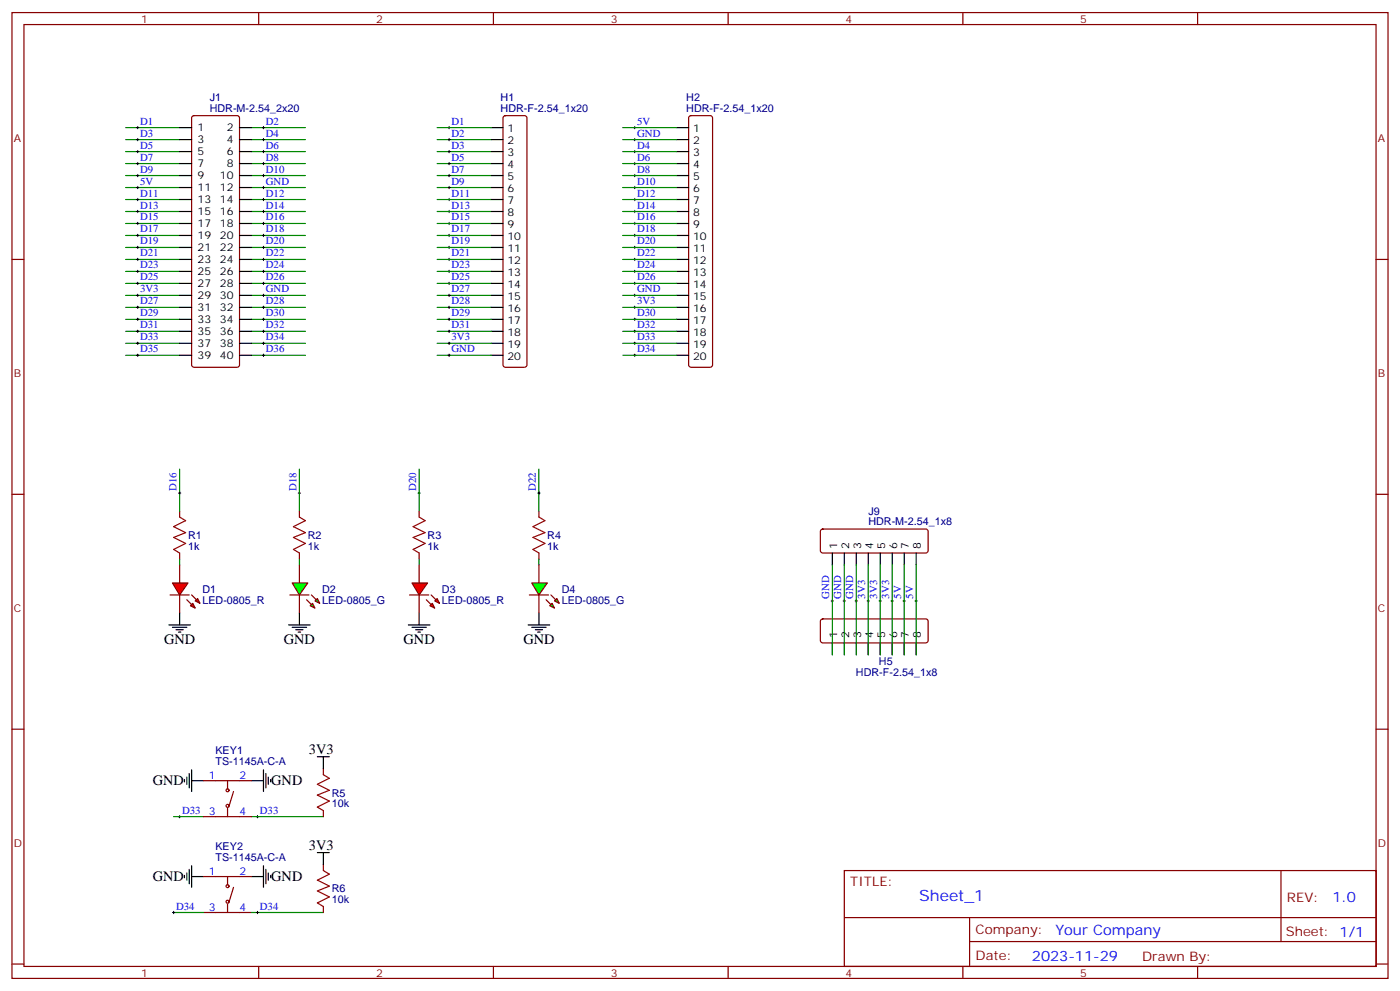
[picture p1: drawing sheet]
<svg xmlns="http://www.w3.org/2000/svg" width="412mm" height="292mm" viewBox="0 0 412 292" stroke-linecap="round" stroke-linejoin="round" font-family="sans-serif">
<g fill="none" stroke="#870000" stroke-width=".35">
<path d="M3.5 3.7h405.4v284.3h-405.4zM7.1 7.2h398.2v277.3h-398.2zM76.2 3.7v3.5M145.3 3.7v3.5M214.5 3.7v3.5M283.6 3.7v3.5M352.8 3.7v3.5M56.7 34.2l.4-.2h12.7l.5 .2 .3 .5v72.7l-.3 .5-.5 .2h-12.7l-.4-.2-.3-.5v-72.7zM148.4 34.2l.5-.2h5.6l.5 .2 .2 .5v72.7l-.2 .5-.5 .2h-5.6l-.5-.2-.2-.5v-72.7zM203.1 34.2l.5-.2h5.6l.5 .2 .2 .5v72.7l-.2 .5-.5 .2h-5.6l-.5-.2-.3-.5v-72.7zM3.5 76.4h3.6M405.3 76.4h3.6"/>
<path d="M3.5 145.5h3.6M405.3 145.5h3.6M88.2 166.3v5.3M88.2 175.2v5.2M3.5 214.7h3.6M405.3 214.7h3.6M60 258.1h14.1M67 258.1v2.4M248.7 256.3h156.6v28.2h-156.6zM377.3 256.3v20.9M60 268.6h14.1M67 266.2v2.4"/>
<path d="M68.8 261.2l-1.4 4.6M248.7 270.1h156.5M285.6 277.2h119.6M285.6 270.1v14.2M3.5 283.8h3.6M76.2 284.5v3.5M145.3 284.5v3.5M214.5 284.5v3.5M283.6 284.5v3.5M352.8 284.5v3.5M405.3 283.8h3.6"/>
<circle cx="67" cy="265.5" r=".44"/>
<circle cx="67" cy="260.9" r=".44"/>
</g>
<g fill="none" stroke="#008700" stroke-width=".35">
<path d="M37 37.6h15.9M74.1 37.6h15.9M128.8 37.6h15.8M183.4 37.6h15.9M37 48.2h15.9M37 51.7h15.9M37 55.2h15.9M37 58.7h15.9M37 41.1h15.9M37 44.6h15.9M74.1 48.2h15.9M74.1 51.7h15.9"/>
<path d="M74.1 55.2h15.9M74.1 58.7h15.9M74.1 41.1h15.9M74.1 44.6h15.9M128.8 48.2h15.8M128.8 51.7h15.8M128.8 55.2h15.8M128.8 58.7h15.8M128.8 41.1h15.8M128.8 44.6h15.8M183.4 48.2h15.9M183.4 51.7h15.9"/>
<path d="M183.4 55.2h15.9M183.4 58.7h15.9M183.4 41.1h15.9M183.4 44.6h15.9M37 72.8h15.9M37 76.4h15.9M37 62.3h15.9M37 65.8h15.9M37 69.3h15.9M37 79.9h15.9M74.1 72.8h15.9M74.1 76.4h15.9"/>
<path d="M74.1 62.3h15.9M74.1 65.8h15.9M74.1 69.3h15.9M74.1 79.9h15.9M128.8 72.8h15.8M128.8 76.4h15.8M128.8 62.3h15.8M128.8 65.8h15.8M128.8 69.3h15.8M128.8 79.9h15.8M183.4 72.8h15.9M183.4 76.4h15.9"/>
<path d="M183.4 62.3h15.9M183.4 65.8h15.9M183.4 69.3h15.9M183.4 79.9h15.9M37 83.4h15.9M37 87h15.9M37 90.5h15.9M37 94h15.9M37 97.5h15.9M74.1 83.4h15.9M74.1 87h15.9M74.1 90.5h15.9"/>
<path d="M74.1 94h15.9M74.1 97.5h15.9M128.8 83.4h15.8M128.8 87h15.8M128.8 90.5h15.8M128.8 94h15.8M128.8 97.5h15.8M183.4 83.4h15.9M183.4 87h15.9M183.4 90.5h15.9M183.4 94h15.9M183.4 97.5h15.9"/>
<path d="M37 101.1h15.9M37 104.6h15.9M74.1 101.1h15.9M74.1 104.6h15.9M128.8 101.1h15.8M128.8 104.6h15.8M183.4 101.1h15.9M183.4 104.6h15.9M51.2 268.6h8.8M74.1 268.6h21.1"/>
</g>
<g fill="none" stroke="#000" stroke-width=".29">
<path d="M40.2 37.6h.7M40.6 37.2v.7M77.3 37.6h.7M77.6 37.2v.7M131.9 37.6h.7M132.3 37.2v.7M186.6 37.6h.7M187 37.2v.7M40.2 48.2h.7M40.2 51.7h.7M40.2 55.2h.7M40.2 58.7h.7"/>
<path d="M40.2 41.1h.7M40.2 44.6h.7M40.6 40.7v.8M40.6 44.3v.7M40.6 47.8v.7M40.6 51.3v.7M40.6 54.9v.7M40.6 58.4v.7M77.3 48.2h.7M77.3 51.7h.7M77.3 55.2h.7M77.3 58.7h.7"/>
<path d="M77.3 41.1h.7M77.3 44.6h.7M77.6 40.7v.8M77.6 44.3v.7M77.6 47.8v.7M77.6 51.3v.7M77.6 54.9v.7M77.6 58.4v.7M131.9 48.2h.7M131.9 51.7h.7M131.9 55.2h.7M131.9 58.7h.7"/>
<path d="M131.9 41.1h.7M131.9 44.6h.7M132.3 40.7v.8M132.3 44.3v.7M132.3 47.8v.7M132.3 51.3v.7M132.3 54.9v.7M132.3 58.4v.7M186.6 48.2h.7M186.6 51.7h.7M186.6 55.2h.7M186.6 58.7h.7"/>
<path d="M186.6 41.1h.7M186.6 44.6h.7M187 40.7v.8M187 44.3v.7M187 47.8v.7M187 51.3v.7M187 54.9v.7M187 58.4v.7M40.2 72.8h.7M40.2 76.4h.7M40.2 79.9h.7M40.2 62.3h.7"/>
<path d="M40.2 65.8h.7M40.2 69.3h.7M40.6 61.9v.7M40.6 65.4v.7M40.6 69v.7M40.6 72.5v.7M40.6 76v.7M40.6 79.6v.7M77.3 72.8h.7M77.3 76.4h.7M77.3 79.9h.7M77.3 62.3h.7"/>
<path d="M77.3 65.8h.7M77.3 69.3h.7M77.6 61.9v.7M77.6 65.4v.7M77.6 69v.7M77.6 72.5v.7M77.6 76v.7M77.6 79.6v.7M131.9 72.8h.7M131.9 76.4h.7M131.9 79.9h.7M131.9 62.3h.7"/>
<path d="M131.9 65.8h.7M131.9 69.3h.7M132.3 61.9v.7M132.3 65.4v.7M132.3 69v.7M132.3 72.5v.7M132.3 76v.7M132.3 79.6v.7M186.6 72.8h.7M186.6 76.4h.7M186.6 79.9h.7M186.6 62.3h.7"/>
<path d="M186.6 65.8h.7M186.6 69.3h.7M187 61.9v.7M187 65.4v.7M187 69v.7M187 72.5v.7M187 76v.7M187 79.6v.7M40.2 83.4h.7M40.2 87h.7M40.2 90.5h.7M40.2 94h.7"/>
<path d="M40.2 97.5h.7M40.6 83.1v.7M40.6 86.6v.7M40.6 90.1v.7M40.6 93.7v.7M40.6 97.2v.7M77.3 83.4h.7M77.3 87h.7M77.3 90.5h.7M77.3 94h.7M77.3 97.5h.7M77.6 83.1v.7"/>
<path d="M77.6 86.6v.7M77.6 90.1v.7M77.6 93.7v.7M77.6 97.2v.7M131.9 83.4h.7M131.9 87h.7M131.9 90.5h.7M131.9 94h.7M131.9 97.5h.7M132.3 83.1v.7M132.3 86.6v.7M132.3 90.1v.7"/>
<path d="M132.3 93.7v.7M132.3 97.2v.7M186.6 83.4h.7M186.6 87h.7M186.6 90.5h.7M186.6 94h.7M186.6 97.5h.7M187 83.1v.7M187 86.6v.7M187 90.1v.7M187 93.7v.7M187 97.2v.7"/>
<path d="M40.2 101.1h.7M40.2 104.6h.7M40.6 100.7v.7M40.6 104.2v.8M77.3 101.1h.7M77.3 104.6h.7M77.6 100.7v.7M77.6 104.2v.8M131.9 101.1h.7M131.9 104.6h.7M132.3 100.7v.7M132.3 104.2v.8"/>
<path d="M186.6 101.1h.7M186.6 104.6h.7M187 100.7v.7M187 104.2v.8M50.8 268.6h.7M51.2 268.3v.7M75.5 268.6h.7M75.8 268.3v.7"/>
</g>
<g fill="none" stroke="#000" stroke-width=".35">
<path d="M52.9 37.6h3.5M70.6 37.6h3.5M144.6 37.6h3.6M199.3 37.6h3.5M52.9 41.1h3.5M52.9 44.6h3.5M52.9 48.2h3.5M52.9 51.7h3.5M52.9 55.2h3.5M52.9 58.7h3.5M70.6 41.1h3.5M70.6 44.6h3.5"/>
<path d="M70.6 48.2h3.5M70.6 51.7h3.5M70.6 55.2h3.5M70.6 58.7h3.5M144.6 41.1h3.6M144.6 44.6h3.6M144.6 48.2h3.6M144.6 51.7h3.6M144.6 55.2h3.6M144.6 58.7h3.6M199.3 41.1h3.5M199.3 44.6h3.5"/>
<path d="M199.3 48.2h3.5M199.3 51.7h3.5M199.3 55.2h3.5M199.3 58.7h3.5M52.9 62.3h3.5M52.9 65.8h3.5M52.9 69.3h3.5M52.9 72.8h3.5M52.9 76.4h3.5M52.9 79.9h3.5M70.6 62.3h3.5M70.6 65.8h3.5"/>
<path d="M70.6 69.3h3.5M70.6 72.8h3.5M70.6 76.4h3.5M70.6 79.9h3.5M144.6 62.3h3.6M144.6 65.8h3.6M144.6 69.3h3.6M144.6 72.8h3.6M144.6 76.4h3.6M144.6 79.9h3.6M199.3 62.3h3.5M199.3 65.8h3.5"/>
<path d="M199.3 69.3h3.5M199.3 72.8h3.5M199.3 76.4h3.5M199.3 79.9h3.5M52.9 83.4h3.5M52.9 87h3.5M52.9 90.5h3.5M52.9 94h3.5M52.9 97.5h3.5M70.6 83.4h3.5M70.6 87h3.5M70.6 90.5h3.5"/>
<path d="M70.6 94h3.5M70.6 97.5h3.5M144.6 83.4h3.6M144.6 87h3.6M144.6 90.5h3.6M144.6 94h3.6M144.6 97.5h3.6M199.3 83.4h3.5M199.3 87h3.5M199.3 90.5h3.5M199.3 94h3.5M199.3 97.5h3.5"/>
<path d="M52.9 101.1h3.5M52.9 104.6h3.5M70.6 101.1h3.5M70.6 104.6h3.5M144.6 101.1h3.6M144.6 104.6h3.6M199.3 101.1h3.5M199.3 104.6h3.5M54.3 229.5v.7M55 228.8v2.1M55.7 227.7v4.3M56.4 226.7v6.3"/>
<path d="M56.4 229.8h3.6M74.1 229.8h3.5M77.6 226.7v6.3M78.3 227.7v4.3M79 228.8v2.1M79.7 229.5v.7M54.3 257.7v.7M55 257v2.1M55.7 255.9v4.3M56.4 258.1h3.6M56.4 254.9v6.3M74.1 258.1h3.5"/>
<path d="M77.6 254.9v6.3M78.3 255.9v4.3M79 257v2.1M79.7 257.7v.7"/>
</g>
<g fill="#0f0" stroke="#870000" stroke-width=".35">
<path d="M91.4 178.3l.7-.7 .7 1.4z"/>
<path d="M93.5 176.2l.7 1.4-1.4-.7z"/>
</g>
<g fill="#870000" stroke="#870000" stroke-width=".35">
<path d="M90.3 176.6l1.4 1.4z"/>
<path d="M91.7 175.2l1.4 1.4z"/>
</g>
<path d="M85.4 175.2h5.6z" fill="#f00" stroke="#870000" stroke-width=".35"/>
<path d="M86.1 171.6h4.6l-2.5 3.6z" fill="#0f0" stroke="#870000" stroke-width=".35"/>
<path d="M87.8 145.2h.7M88.2 144.8v.7M52.6 240.4h.7M52.9 240.1v.7M75.5 240.4h.7M75.8 240.1v.7" fill="none" stroke="#000" stroke-width=".29"/>
<path d="M52.9 138.1v12.4M88.2 138.1v12.4M88.2 164.6v1.7M51.2 240.4h8.8M74.1 240.4h21.1" fill="none" stroke="#008700" stroke-width=".35"/>
<path d="M85 184h6.4M86.1 184.7h4.2M87.1 185.4h2.2M87.8 186.1h.7M88.2 180.4v3.6" fill="none" stroke="#000" stroke-width=".35"/>
<path d="M52.9 152.2l1.8 1.1-3.5 1.7 3.5 1.8-3.5 1.4 3.5 1.8-3.5 1.7 1.7 1.1M88.2 152.2l1.8 1.1-3.6 1.7 3.6 1.8-3.6 1.4 3.6 1.8-3.6 1.7 1.8 1.1" fill="none" stroke="#a10000" stroke-width=".35"/>
<g fill="none" stroke="#870000" stroke-width=".35">
<path d="M52.9 150.5v1.7M88.2 150.5v1.7M52.9 162.8v1.8M88.2 162.8v1.8M60 229.8h14.1M67 229.8v2.5M67 237.9v2.5M68.8 233l-1.4 4.6M60 240.4h14.1"/>
<circle cx="67" cy="237.2" r=".44"/>
<circle cx="67" cy="232.7" r=".44"/>
</g>
<g fill="#f00" stroke="#870000" stroke-width=".35">
<path d="M50.8 171.6h4.6l-2.5 3.6z"/>
<path d="M50.1 175.2h5.6z"/>
</g>
<g fill="#870000" stroke="#870000" stroke-width=".35">
<path d="M56.4 175.2l1.5 1.4z"/>
<path d="M55 176.6l1.4 1.4z"/>
</g>
<g fill="#f00" stroke="#870000" stroke-width=".35">
<path d="M58.2 176.2l.7 1.4-1.4-.7z"/>
<path d="M56.1 178.3l.7-.7 .7 1.4z"/>
</g>
<path d="M52.9 166.3v5.3M52.9 175.2v5.2" fill="none" stroke="#870000" stroke-width=".35"/>
<path d="M49.7 184h6.4M50.8 184.7h4.2M51.9 185.4h2.1M52.6 186.1h.7M52.9 180.4v3.6M120.3 184h6.3M121.4 184.7h4.2M122.4 185.4h2.1M123.1 186.1h.7M123.5 180.4v3.6" fill="none" stroke="#000" stroke-width=".35"/>
<path d="M52.9 164.6v1.7M123.5 164.6v1.7" fill="none" stroke="#008700" stroke-width=".35"/>
<path d="M52.6 145.2h.7M52.9 144.8v.7M123.1 145.2h.7M123.5 144.8v.7" fill="none" stroke="#000" stroke-width=".29"/>
<g fill="#f00" stroke="#870000" stroke-width=".35">
<path d="M121.4 171.6h4.5l-2.4 3.6z"/>
<path d="M120.6 175.2h5.7z"/>
</g>
<g fill="#870000" stroke="#870000" stroke-width=".35">
<path d="M127 175.2l1.4 1.4z"/>
<path d="M125.6 176.6l1.4 1.4z"/>
</g>
<g fill="#f00" stroke="#870000" stroke-width=".35">
<path d="M128.1 176.9l.7-.7 .7 1.4z"/>
<path d="M126.6 178.3l.8-.7 .7 1.4z"/>
</g>
<path d="M123.5 150.5v1.7M158.7 150.5v1.7M123.5 162.8v1.8M123.5 166.3v5.3M123.5 175.2v5.2M158.7 162.8v1.8M158.7 166.3v5.3M158.7 175.2v5.2" fill="none" stroke="#870000" stroke-width=".35"/>
<path d="M123.5 138.1v12.4M158.7 138.1v12.4M158.7 164.6v1.7" fill="none" stroke="#008700" stroke-width=".35"/>
<path d="M123.5 152.2l1.7 1.1-3.5 1.7 3.5 1.8-3.5 1.4 3.5 1.8-3.5 1.7 1.8 1.1M158.7 152.2l1.8 1.1-3.5 1.7 3.5 1.8-3.5 1.4 3.5 1.8-3.5 1.7 1.7 1.1" fill="none" stroke="#a10000" stroke-width=".35"/>
<path d="M155.6 184h6.3M156.6 184.7h4.3M157.7 185.4h2.1M158.4 186.1h.7M158.7 180.4v3.6" fill="none" stroke="#000" stroke-width=".35"/>
<path d="M158.4 145.2h.7M158.7 144.8v.7" fill="none" stroke="#000" stroke-width=".29"/>
<g fill="#0f0" stroke="#870000" stroke-width=".35">
<path d="M161.9 178.3l.7-.7 .7 1.4z"/>
<path d="M164 176.2l.7 1.4-1.4-.7z"/>
</g>
<g fill="#870000" stroke="#870000" stroke-width=".35">
<path d="M160.9 176.6l1.4 1.4z"/>
<path d="M162.3 175.2l1.4 1.4z"/>
</g>
<path d="M155.9 175.2h5.7z" fill="#f00" stroke="#870000" stroke-width=".35"/>
<path d="M156.6 171.6h4.6l-2.5 3.6z" fill="#0f0" stroke="#870000" stroke-width=".35"/>
<path d="M241.9 156l.5-.2h30.3l.5 .2 .2 .5v5.6l-.2 .5-.5 .2h-30.3l-.5-.2-.2-.5v-5.6zM241.9 182.4l.5-.2h30.3l.5 .2 .2 .5v5.7l-.2 .5-.5 .2h-30.3l-.5-.3-.2-.4v-5.7zM95.2 226.3v1.8M95.2 238.7v1.7M95.2 254.5v1.8M95.2 266.9v1.7" fill="none" stroke="#870000" stroke-width=".35"/>
<g fill="none" stroke="#000" stroke-width=".35">
<path d="M245.2 162.8v3.5M248.7 162.8v3.5M252.2 162.8v3.5M255.8 162.8v3.5M259.3 162.8v3.5M262.8 162.8v3.5M266.3 162.8v3.5M269.9 162.8v3.5M245.2 189.3v3.5M248.7 189.3v3.5M252.2 189.3v3.5M255.8 189.3v3.5"/>
<path d="M259.3 189.3v3.5M262.8 189.3v3.5M266.3 189.3v3.5M269.9 189.3v3.5M93.5 222.8h3.5M95.2 222.8v3.5M93.5 251h3.5M95.2 251v3.5"/>
</g>
<g fill="none" stroke="#000" stroke-width=".29">
<path d="M244.8 176.9h.7M245.2 176.6v.7M248.4 176.9h.7M248.7 176.6v.7M251.9 176.9h.7M252.2 176.6v.7M255.4 176.9h.7M255.8 176.6v.7M258.9 176.9h.7M259.3 176.6v.7M262.5 176.9h.7M262.8 176.6v.7"/>
<path d="M266 176.9h.7M266.3 176.6v.7M269.5 176.9h.7M269.9 176.6v.7"/>
</g>
<path d="M245.2 166.3v26.5M248.7 166.3v26.5M252.2 166.3v26.5M255.8 166.3v26.5M259.3 166.3v26.5M262.8 166.3v26.5M266.3 166.3v26.5M269.9 166.3v26.5" fill="none" stroke="#008700" stroke-width=".35"/>
<path d="M95.2 228.1l1.8 1-3.5 1.8 3.5 1.8-3.5 1.4 3.5 1.7-3.5 1.8 1.7 1.1M95.2 256.3l1.8 1.1-3.5 1.7 3.5 1.8-3.5 1.4 3.5 1.8-3.5 1.7 1.7 1.1" fill="none" stroke="#a10000" stroke-width=".35"/>
<text font-size="4.6" fill="#00f" x="270.8" y="265.3">Sheet_1</text>
<g font-size="4.2">
<text x="48.3" y="189.6">GND</text>
<text x="83.6" y="189.6">GND</text>
<text x="118.9" y="189.6">GND</text>
<text x="154.2" y="189.6">GND</text>
<text x="91" y="222.1">3V3</text>
<text x="45" y="231.2">GND</text>
<text x="79.9" y="231.2">GND</text>
<text x="91" y="250.3">3V3</text>
<text x="45" y="259.5">GND</text>
<text x="79.9" y="259.5">GND</text>
</g>
<g font-size="4.2" fill="#00f">
<text x="392.5" y="265.6">1.0</text>
<text x="310.9" y="275.1">Your Company</text>
<text x="304" y="282.9">2023-11-29</text>
</g>
<g font-size="3.9" fill="#800">
<text x="250.5" y="260.9">TITLE:</text>
<text x="379.1" y="265.6">REV:</text>
<text x="287.4" y="275.1">Company:</text>
<text x="378.7" y="275.7">Sheet: 1/1</text>
<text x="287.4" y="282.8">Date:</text>
<text x="336.4" y="282.8">Drawn By:</text>
</g>
<g font-size="3.2" fill="#800">
<text x="41.6" y="6.7">1</text>
<text x="110.8" y="6.7">2</text>
<text x="179.9" y="6.7">3</text>
<text x="249.1" y="6.7">4</text>
<text x="318.2" y="6.7">5</text>
<text x="4.1" y="41.8">A</text>
<text x="405.9" y="41.8">A</text>
<text x="4.1" y="110.9">B</text>
<text x="405.9" y="110.9">B</text>
<text x="4.1" y="180.1">C</text>
<text x="405.9" y="180.1">C</text>
<text x="4.1" y="249.2">D</text>
<text x="405.9" y="249.2">D</text>
<text x="41.6" y="287.5">1</text>
<text x="110.8" y="287.5">2</text>
<text x="179.9" y="287.5">3</text>
<text x="249.1" y="287.5">4</text>
<text x="318.2" y="287.5">5</text>
</g>
<g font-size="3.2" fill="#000080">
<text x="61.8" y="29.8">J1</text>
<text x="147.5" y="29.8">H1</text>
<text x="202.2" y="29.8">H2</text>
<text x="61.8" y="33">HDR-M-2.54_2x20</text>
<text x="147.5" y="33">HDR-F-2.54_1x20</text>
<text x="202.2" y="33">HDR-F-2.54_1x20</text>
<text x="255.8" y="154.7">HDR-M-2.54_1x8</text>
<text x="255.8" y="151.5">J9</text>
<text x="55.4" y="161.9">1k</text>
<text x="55.4" y="158.6">R1</text>
<text x="90.7" y="161.9">1k</text>
<text x="90.7" y="158.6">R2</text>
<text x="125.9" y="161.9">1k</text>
<text x="125.9" y="158.6">R3</text>
<text x="161.2" y="161.9">1k</text>
<text x="161.2" y="158.6">R4</text>
<text x="59.6" y="177.8">LED-0805_R</text>
<text x="59.6" y="174.5">D1</text>
<text x="94.9" y="177.8">LED-0805_G</text>
<text x="94.9" y="174.5">D2</text>
<text x="130.2" y="177.8">LED-0805_R</text>
<text x="130.2" y="174.5">D3</text>
<text x="165.5" y="177.8">LED-0805_G</text>
<text x="165.5" y="174.5">D4</text>
<text x="258.9" y="195.7">H5</text>
<text x="252.1" y="199.1">HDR-F-2.54_1x8</text>
<text x="63.5" y="221.9">KEY1</text>
<text x="63.5" y="225.1">TS-1145A-C-A</text>
<text x="97.7" y="237.7">10k</text>
<text x="97.7" y="234.5">R5</text>
<text x="63.5" y="250.1">KEY2</text>
<text x="63.5" y="253.4">TS-1145A-C-A</text>
<text x="97.7" y="262.7">R6</text>
<text x="97.7" y="265.9">10k</text>
</g>
<g font-size="3.2" fill="#00f">
<text x="41.3" y="36.7">D1</text>
<text x="41.3" y="40.2">D3</text>
<text x="78.3" y="36.7">D2</text>
<text x="78.3" y="40.2">D4</text>
<text x="133" y="36.7">D1</text>
<text x="133" y="40.2">D2</text>
<text x="187.7" y="36.7">5V</text>
<text x="187.7" y="40.2">GND</text>
<text x="41.3" y="47.3">D7</text>
<text x="41.3" y="43.7">D5</text>
<text x="78.3" y="43.7">D6</text>
<text x="78.3" y="47.3">D8</text>
<text x="133" y="47.3">D5</text>
<text x="133" y="43.7">D3</text>
<text x="187.7" y="43.7">D4</text>
<text x="187.7" y="47.3">D6</text>
<text x="41.3" y="50.8">D9</text>
<text x="78.3" y="50.8">D10</text>
<text x="133" y="50.8">D7</text>
<text x="187.7" y="50.8">D8</text>
<text x="41.3" y="54.3">5V</text>
<text x="41.3" y="57.9">D11</text>
<text x="78.3" y="54.3">GND</text>
<text x="78.3" y="57.9">D12</text>
<text x="133" y="57.9">D11</text>
<text x="133" y="54.3">D9</text>
<text x="187.7" y="57.9">D12</text>
<text x="187.7" y="54.3">D10</text>
<text x="41.3" y="61.4">D13</text>
<text x="41.3" y="64.9">D15</text>
<text x="78.3" y="61.4">D14</text>
<text x="78.3" y="64.9">D16</text>
<text x="133" y="64.9">D15</text>
<text x="133" y="61.4">D13</text>
<text x="187.7" y="64.9">D16</text>
<text x="187.7" y="61.4">D14</text>
<text x="41.3" y="72">D19</text>
<text x="41.3" y="68.4">D17</text>
<text x="78.3" y="72">D20</text>
<text x="78.3" y="68.4">D18</text>
<text x="133" y="68.4">D17</text>
<text x="133" y="72">D19</text>
<text x="187.7" y="68.4">D18</text>
<text x="187.7" y="72">D20</text>
<text x="41.3" y="75.5">D21</text>
<text x="78.3" y="75.5">D22</text>
<text x="133" y="75.5">D21</text>
<text x="187.7" y="75.5">D22</text>
<text x="41.3" y="79">D23</text>
<text x="41.3" y="82.6">D25</text>
<text x="78.3" y="79">D24</text>
<text x="78.3" y="82.6">D26</text>
<text x="133" y="82.6">D25</text>
<text x="133" y="79">D23</text>
<text x="187.7" y="82.6">D26</text>
<text x="187.7" y="79">D24</text>
<text x="41.3" y="86.1">3V3</text>
<text x="41.3" y="89.6">D27</text>
<text x="78.3" y="86.1">GND</text>
<text x="78.3" y="89.6">D28</text>
<text x="133" y="89.6">D28</text>
<text x="133" y="86.1">D27</text>
<text x="187.7" y="89.6">3V3</text>
<text x="187.7" y="86.1">GND</text>
<text x="41.3" y="93.1">D29</text>
<text x="78.3" y="93.1">D30</text>
<text x="133" y="93.1">D29</text>
<text x="187.7" y="93.1">D30</text>
<text x="41.3" y="96.7">D31</text>
<text x="41.3" y="100.2">D33</text>
<text x="78.3" y="96.7">D32</text>
<text x="78.3" y="100.2">D34</text>
<text x="133" y="96.7">D31</text>
<text x="133" y="100.2">3V3</text>
<text x="187.7" y="100.2">D33</text>
<text x="187.7" y="96.7">D32</text>
<text x="41.3" y="103.7">D35</text>
<text x="78.3" y="103.7">D36</text>
<text x="133" y="103.7">GND</text>
<text x="187.7" y="103.7">D34</text>
<text x="52" y="144.5" transform="rotate(-90 52 144.5)">D16</text>
<text x="87.3" y="144.5" transform="rotate(-90 87.3 144.5)">D18</text>
<text x="122.6" y="144.5" transform="rotate(-90 122.6 144.5)">D20</text>
<text x="157.9" y="144.5" transform="rotate(-90 157.9 144.5)">D22</text>
<text x="244.3" y="176.2" transform="rotate(-90 244.3 176.2)">GND</text>
<text x="247.8" y="176.2" transform="rotate(-90 247.8 176.2)">GND</text>
<text x="251.4" y="176.2" transform="rotate(-90 251.4 176.2)">GND</text>
<text x="254.9" y="176.2" transform="rotate(-90 254.9 176.2)">3V3</text>
<text x="258.4" y="176.2" transform="rotate(-90 258.4 176.2)">3V3</text>
<text x="261.9" y="176.2" transform="rotate(-90 261.9 176.2)">3V3</text>
<text x="265.5" y="176.2" transform="rotate(-90 265.5 176.2)">5V</text>
<text x="269" y="176.2" transform="rotate(-90 269 176.2)">5V</text>
<text x="61.5" y="229.5">1</text>
<text x="70.6" y="229.5">2</text>
<text x="53.6" y="239.5">D33</text>
<text x="76.6" y="239.5">D33</text>
<text x="61.5" y="240.1">3</text>
<text x="70.6" y="240.1">4</text>
<text x="61.5" y="257.7">1</text>
<text x="70.6" y="257.7">2</text>
<text x="51.9" y="267.8">D34</text>
<text x="61.5" y="268.3">3</text>
<text x="70.6" y="268.3">4</text>
<text x="76.6" y="267.8">D34</text>
</g>
<g font-size="3.2">
<text x="58.2" y="38.6">1</text>
<text x="66.8" y="38.6">2</text>
<text x="149.5" y="39">1</text>
<text x="204.2" y="39">1</text>
<text x="58.2" y="42.2">3</text>
<text x="58.2" y="45.7">5</text>
<text x="66.8" y="42.2">4</text>
<text x="66.8" y="45.7">6</text>
<text x="149.5" y="42.5">2</text>
<text x="149.5" y="46">3</text>
<text x="204.2" y="42.5">2</text>
<text x="204.2" y="46">3</text>
<text x="58.2" y="49.2">7</text>
<text x="58.2" y="52.7">9</text>
<text x="64.8" y="52.7">10</text>
<text x="66.8" y="49.2">8</text>
<text x="149.5" y="49.6">4</text>
<text x="149.5" y="53.1">5</text>
<text x="204.2" y="49.6">4</text>
<text x="204.2" y="53.1">5</text>
<text x="58.2" y="56.3">11</text>
<text x="58.2" y="59.8">13</text>
<text x="64.8" y="56.3">12</text>
<text x="64.8" y="59.8">14</text>
<text x="149.5" y="56.6">6</text>
<text x="204.2" y="56.6">6</text>
<text x="58.2" y="63.3">15</text>
<text x="64.8" y="63.3">16</text>
<text x="149.5" y="60.1">7</text>
<text x="149.5" y="63.7">8</text>
<text x="204.2" y="60.1">7</text>
<text x="204.2" y="63.7">8</text>
<text x="58.2" y="66.9">17</text>
<text x="58.2" y="70.4">19</text>
<text x="64.8" y="66.9">18</text>
<text x="64.8" y="70.4">20</text>
<text x="149.5" y="67.2">9</text>
<text x="149.5" y="70.7">10</text>
<text x="204.2" y="67.2">9</text>
<text x="204.2" y="70.7">10</text>
<text x="58.2" y="73.9">21</text>
<text x="58.2" y="77.4">23</text>
<text x="64.8" y="73.9">22</text>
<text x="64.8" y="77.4">24</text>
<text x="149.5" y="74.3">11</text>
<text x="149.5" y="77.8">12</text>
<text x="204.2" y="74.3">11</text>
<text x="204.2" y="77.8">12</text>
<text x="58.2" y="81">25</text>
<text x="64.8" y="81">26</text>
<text x="149.5" y="81.3">13</text>
<text x="204.2" y="81.3">13</text>
<text x="58.2" y="84.5">27</text>
<text x="58.2" y="88">29</text>
<text x="64.8" y="84.5">28</text>
<text x="64.8" y="88">30</text>
<text x="149.5" y="84.8">14</text>
<text x="149.5" y="88.4">15</text>
<text x="204.2" y="84.8">14</text>
<text x="204.2" y="88.4">15</text>
<text x="58.2" y="91.5">31</text>
<text x="58.2" y="95.1">33</text>
<text x="64.8" y="91.5">32</text>
<text x="64.8" y="95.1">34</text>
<text x="149.5" y="91.9">16</text>
<text x="149.5" y="95.4">17</text>
<text x="204.2" y="91.9">16</text>
<text x="204.2" y="95.4">17</text>
<text x="58.2" y="98.6">35</text>
<text x="64.8" y="98.6">36</text>
<text x="149.5" y="99">18</text>
<text x="204.2" y="99">18</text>
<text x="58.2" y="102.1">37</text>
<text x="58.2" y="105.7">39</text>
<text x="64.8" y="102.1">38</text>
<text x="64.8" y="105.7">40</text>
<text x="149.5" y="102.5">19</text>
<text x="149.5" y="106">20</text>
<text x="204.2" y="102.5">19</text>
<text x="204.2" y="106">20</text>
<text x="246.6" y="161.5" transform="rotate(-90 246.6 161.5)">1</text>
<text x="250.1" y="161.5" transform="rotate(-90 250.1 161.5)">2</text>
<text x="253.6" y="161.5" transform="rotate(-90 253.6 161.5)">3</text>
<text x="257.2" y="161.5" transform="rotate(-90 257.2 161.5)">4</text>
<text x="260.7" y="161.5" transform="rotate(-90 260.7 161.5)">5</text>
<text x="264.2" y="161.5" transform="rotate(-90 264.2 161.5)">6</text>
<text x="267.8" y="161.5" transform="rotate(-90 267.8 161.5)">7</text>
<text x="271.3" y="161.5" transform="rotate(-90 271.3 161.5)">8</text>
<text x="246.6" y="188" transform="rotate(-90 246.6 188)">1</text>
<text x="250.1" y="188" transform="rotate(-90 250.1 188)">2</text>
<text x="253.6" y="188" transform="rotate(-90 253.6 188)">3</text>
<text x="257.2" y="188" transform="rotate(-90 257.2 188)">4</text>
<text x="260.7" y="188" transform="rotate(-90 260.7 188)">5</text>
<text x="264.2" y="188" transform="rotate(-90 264.2 188)">6</text>
<text x="267.8" y="188" transform="rotate(-90 267.8 188)">7</text>
<text x="271.3" y="188" transform="rotate(-90 271.3 188)">8</text>
</g>
</svg>
